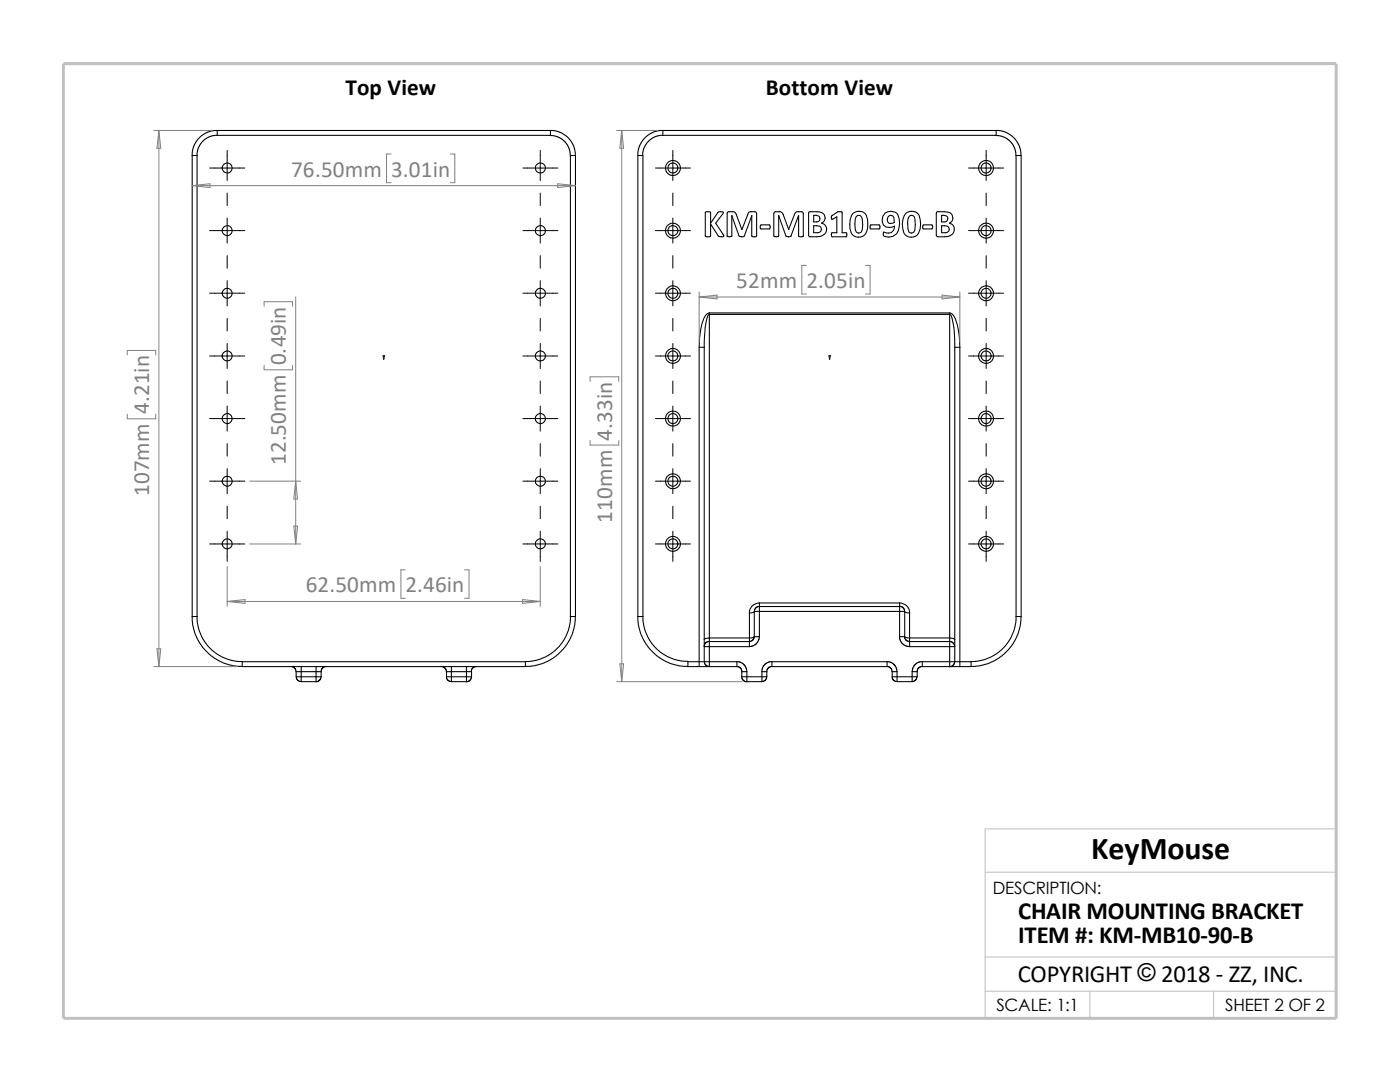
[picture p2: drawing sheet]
<svg xmlns="http://www.w3.org/2000/svg" width="279mm" height="216mm" viewBox="0 0 279 216" stroke-linecap="round" stroke-linejoin="round" font-family="sans-serif">
<path d="M196.6 174h70.1M196.6 191h70.1M196.6 197.8h70.1M217.5 197.8v5.4M242.2 197.8v5.4M26.8 203.2h239.9v-37.8h-70.1v37.8" fill="none" stroke="#c0c0c0" stroke-width=".2"/>
<path d="M12.7 12.7h254v190.5h-254z" fill="none" stroke="#c0c0c0" stroke-width=".59"/>
<g fill="none" stroke="#000" stroke-width=".21">
<path d="M38.4 31h.9M38.4 31v92M39.3 31v92M43.3 26l-.9 .1-1 .3-1.1 .7-.8 .6-.9 1.7-.2 1.6M43.3 27l-1.4 .2-1.4 1-1 1.4-.2 1.4M109.9 27.1h.7l.8 .2 1.2 .9 .9 1.2 .3 1.6M109.9 26h-66.6v1M109.9 26v1h-66.6M109.9 26l.8 .1 1.1 .3 1.1 .7 .7 .6 1 1.7 .2 1.6M113.8 31v92M113.8 31h1.1v92M127.3 31v92"/>
<path d="M127.3 31h1v92M132.3 26l-.9 .1-1.1 .3-1.5 1-1.2 1.7-.3 1v.9M132.3 26h66.5M132.3 27l-1.4 .2-1.5 1-.9 1.4-.2 1.4M132.3 26v1M198.8 26v1h-66.5M198.8 26l.9 .1 1 .3 .8 .4 .9 .8 1 1.5 .3 1 .1 .9M198.8 27.1h.8l.8 .2 1.2 .9 .8 1.2 .4 1.6M202.8 31v92M202.8 31h1v92M140.8 42.3a.79 .79 0 0 1 1 .1v2.1l1.5-2.1a.72 .72 0 0 1 1.1 0l-1.6 2.1 1.6 2.7h-1l-1.6-2.5v2.4a.78 .78 0 0 1-1 0zM146 43.1v4.1h-.8l-.1-4.7 .4-.3a1.12 1.12 0 0 1 1.4 .4l1.1 3.2 1.2-3a.57 .57 0 0 1 .7-.6h.8l.3 .4v4.6a.66 .66 0 0 1-1-.1v-4"/>
<path d="M146 43.1l1.5 4a.91 .91 0 0 0 1 0l1.5-4M146 43.1h.1M150 43.1h.1M151.8 44.9h1.7a.56 .56 0 0 1 0 .8h-1.7l-.1-.1zM155.4 43.1l1.4 4a.85 .85 0 0 0 1.1 0l1.4-4 .1 4a.57 .57 0 0 0 .9 .1v-4.7l-.2-.3h-.8a.62 .62 0 0 0-.8 .6l-1.1 3M155.4 43.1v4a.78 .78 0 0 1-1 0v-4.5l.3-.4h.8a.77 .77 0 0 1 .8 .6l1.1 3M155.4 43.1h.1M157.4 45.8h.1M161.5 42.3l.2-.1a3.3 3.3 0 0 1 2.6 .5 1.13 1.13 0 0 1-.3 1.8 1.35 1.35 0 0 1 1 1.5 1.35 1.35 0 0 1-1.4 1.2h-1.9l-.3-.2zM162.4 45l1.2 .1a.71 .71 0 0 1 .3 .9 .71 .71 0 0 1-.8 .4h-.7zM162.4 43l1 .1a.65 .65 0 0 1 .2 .8 .65 .65 0 0 1-.7 .4h-.5zM166 43.1l1.1-.8h.9l.1 4.1h.8l.1 .2-.1 .6h-2.8a.56 .56 0 0 1 0-.8h.9v-3.1l-1 .5z"/>
<path d="M170.2 42.6a1.75 1.75 0 0 1 1.8-.3 1.75 1.75 0 0 1 1.1 1.5 3.2 3.2 0 0 1-.9 3.3 1.72 1.72 0 0 1-2.6-1.5 4.2 4.2 0 0 1 .6-3zM170.9 43.2a.68 .68 0 0 1 .8-.2 .68 .68 0 0 1 .4 .7v2.1l-.2 .5a.66 .66 0 0 1-1 0 4.3 4.3 0 0 1 0-3.1zM173.7 44.9h1.7a.56 .56 0 0 1 0 .8h-1.7zM176.7 42.5a1.69 1.69 0 0 1 1.7-.3 1.69 1.69 0 0 1 1.1 1.5 4.4 4.4 0 0 1-.6 3 2.15 2.15 0 0 1-2.5 .4v-.7a1.44 1.44 0 0 0 2.1-1.3 1.9 1.9 0 0 1-2.2-.2 2.02 2.02 0 0 1 .4-2.4zM177.5 43.1a.64 .64 0 0 1 .9 .4l.1 .9a.86 .86 0 0 1-1.4-.3l.1-.8zM180.7 42.6a1.72 1.72 0 0 1 1.9-.3 1.72 1.72 0 0 1 1 1.5 3.3 3.3 0 0 1-.8 3.3 1.71 1.71 0 0 1-2.6-1.5 3.7 3.7 0 0 1 .5-3zM181.4 43.2a.66 .66 0 0 1 .8-.2 .66 .66 0 0 1 .4 .7v2.1l-.2 .5a.66 .66 0 0 1-1 0 4.6 4.6 0 0 1 0-3.1zM184.2 44.9h1.8a.56 .56 0 0 1 0 .8h-1.7l-.2-.1zM186.9 42.3l.3-.1a3.5 3.5 0 0 1 2.7 .5 1.19 1.19 0 0 1-.4 1.8 1.36 1.36 0 0 1 .9 1.5 1.36 1.36 0 0 1-1.3 1.2h-1.9l-.3-.2zM187.9 45l1.2 .1a.7 .7 0 0 1 .3 .9 .7 .7 0 0 1-.8 .4h-.7zM187.9 43l1 .1a.66 .66 0 0 1 .2 .8 .66 .66 0 0 1-.7 .4h-.5zM139.5 69.3v62.7"/>
<path d="M139.5 69.3h1M140.5 69.3v58.3M141.6 62.4v.3M141.6 62.7v64.6M141.6 62.7h47.9M141.6 62.4h47.9M141.6 62.4a1.81 1.81 0 0 0-1.3 1.7l-.7 3.3-.1 1.9M141.6 62.7a1.41 1.41 0 0 0-.6 1.3l-.3 1.4-.2 3.9M189.5 62.7a1.41 1.41 0 0 1 .6 1.3l.4 2.3v3M189.5 62.4v.3M189.5 62.4a1.81 1.81 0 0 1 1.3 1.7l.7 3.3 .1 1.9M189.5 62.7v64.6"/>
<path d="M190.5 69.3v58.3M190.5 69.3h1.1M191.6 69.3v62.7M38.4 123h.9M38.4 123l.1 1.8 .6 2 .9 1.8 .9 1.1 1.9 1.6 1.7 .9 2 .6 1.8 .2M39.3 123l.2 2.1 .8 2.1 1 1.5 1.1 1.1 1.4 1 1.8 .8 1.5 .4h1.2M48.3 132h56.6M48.3 132v1M58.1 133l.7 .3 .3 .7M59.1 134v1h1M59.1 134h1M59.1 135l.3 .7 .7 .3"/>
<path d="M60.1 133v1M60.1 135v1M60.1 134h3M60.1 135h3M60.1 134v1M63.1 134h1M63.1 133v1M63.1 135h1M63.1 135v1h-3M63.1 134v1M64.1 134v1M64.1 135l-.3 .7-.7 .4"/>
<path d="M65.1 133l-.6 .2-.4 .4v.4M88.1 133l.4 .1 .4 .3 .2 .6M89.1 134v1M89.1 134h1M89.1 135h1M89.1 135l.2 .7 .8 .3M90.1 134h3M90.1 135h3M90.1 134v1M90.1 133v1M90.1 135v1M93.1 134v1"/>
<path d="M93.1 133v1M93.1 134h1v1M93.1 135h1M93.1 135v1h-3M94.1 135l-.2 .7-.8 .4M95.1 133l-.7 .2-.3 .4v.4M104.9 132v1h-56.6M113.8 123v1.2l-.3 1.5-.9 1.9-.9 1.3-1.2 1.1-1.5 1-2.1 .8-2 .2M113.8 123h1.1M114.9 123l-.2 1.8-.6 2-1.4 2.4-1.3 1.4-1.8 1.2-1.6 .7-1.6 .4-1.5 .1M127.3 123h1M127.3 123l.1 1.8 .6 2 .9 1.8 1.1 1.2 1.7 1.5 1.7 .9 2 .6 1.9 .2"/>
<path d="M128.3 123l.2 2.1 .7 1.9 1 1.5 1 1.2 1.3 .9 2 1 1.6 .3 1.2 .1M137.3 133h2.2M139.5 132v1M139.5 133h2.1M139.5 132h-2.2v1M139.5 132h1M140.5 132h1.1M140.5 129h1.1M140.5 129v3M140.5 127.6v1.4M140.6 132l.2 .7 .8 .3M141.6 132v1"/>
<path d="M141.6 128l-.7 .2-.3 .4-.1 .4M141.6 128v1M141.6 127.3v.7M141.6 132h5.5M141.6 133h5.5M141.6 129v3M141.6 129h8M141.6 128h8M141.6 127.3h8M141.6 127.3l-.8 .1-.3 .2M147.1 132l.6 .1 .7 .4 .5 .8 .2 .7M147.1 133l.3 .1 .4 .3 .3 .6"/>
<path d="M147.1 132v1M148 135h1.1M148 135l.1 .4 .3 .4 .7 .3M149.1 135h3M149.1 134v1M149.1 135v1h3M149.1 134h-1.1v1M149.6 128v1M149.6 127.3v.7M149.6 122.3v5M150.5 127h1.1M150.5 122h1.1"/>
<path d="M150.5 122v5M150.5 127l-.2 .7-.7 .3M150.5 127l-.9 .3M150.5 122l-.4 .3h-.5M151.6 121v1M151.6 121l-.7 .2-.3 .4v.4M151.6 120.3a1.95 1.95 0 0 0-2 2M151.6 120.3v.7M151.6 122v5M151.6 122h27.9M151.6 121h27.9M151.6 120.3h27.9"/>
<path d="M151.6 127l-.2 .7-.4 .7-.8 .5-.6 .1M152.1 134v1M152.1 135v1M152.1 135h.9M152.1 134h.9M153 135l-.3 .8-.6 .2M153 134v1M154.1 132h22.9M154.1 133h22.9M154.1 132v1M154.1 132l-.8 .1-.6 .4-.6 .8v.7M154.1 133l-.7 .2-.3 .4-.1 .4"/>
<path d="M177 132v1M177 133l.4 .1 .4 .3 .3 .6M177 132l.7 .1 .7 .4 .5 .8 .1 .7M178.1 134v1M178.1 134h.9M178.1 135h.9M178.1 135v.4l.3 .4 .6 .2M179 135h3M179 136h3M179 134v1M179 135v1M179.5 127l.1 .7 .5 .7 .7 .5 .7 .1"/>
<path d="M179.5 122h1.1M179.5 121v1M179.5 120.3v.7M179.5 120.3a1.95 1.95 0 0 1 2 2M179.5 122v5M179.5 127h1.1M179.5 121l.7 .2 .4 .8M180.6 127l.9 .3M180.6 122l.4 .3h.5M180.6 122v5M180.6 127v.4l.3 .4 .6 .2M181.5 128v1"/>
<path d="M181.5 127.3v.7M181.5 129h8M181.5 128h8M181.5 127.3h8M181.5 122.3v5M182 135v1M183 135l-.3 .8-.7 .2M183 134h-1v1M183 134v1h-1M184.1 132h5.4M184.1 133h5.4M184.1 133l-.5 .1-.4 .3-.2 .6"/>
<path d="M184.1 132l-.8 .1-.6 .4-.5 .8-.1 .7M184.1 132v1M189.5 132v1M189.5 129h1M189.5 128l.4 .1 .4 .3 .2 .6M189.5 128v1M189.5 127.3v.7M189.5 127.3l.7 .1 .3 .2M189.5 133h2.1M189.5 132h1M189.5 129v3M190.5 129v3"/>
<path d="M190.5 132l-.2 .7-.8 .4M190.5 127.6v1.4M190.5 132h1.1M191.6 132v1M191.6 132h2.2M193.8 132v1h-2.2M202.8 123l-.1 1.2-.3 1.5-.8 1.9-1 1.3-1.2 1.1-1.4 1-2.1 .8-2.1 .2M202.8 123h1M203.8 123l-.2 1.8-.6 2-1.3 2.4-1.4 1.4-1.8 1.2-1.6 .7-1.5 .4-1.6 .1"/>
<circle cx="45.3" cy="33.5" r="1.01"/>
<circle cx="107.9" cy="33.5" r="1.01"/>
<circle cx="134.3" cy="33.5" r="1.01"/>
<circle cx="134.3" cy="33.5" r="1.51"/>
<circle cx="196.8" cy="33.5" r="1.01"/>
<circle cx="196.8" cy="33.5" r="1.5"/>
<circle cx="45.3" cy="58.5" r="1"/>
<circle cx="45.3" cy="46" r="1.01"/>
<circle cx="107.8" cy="58.5" r=".99"/>
<circle cx="107.9" cy="46" r="1.01"/>
<circle cx="134.3" cy="46" r="1.01"/>
<circle cx="134.3" cy="58.5" r=".99"/>
<circle cx="134.3" cy="46" r="1.5"/>
<circle cx="134.3" cy="58.5" r="1.5"/>
<circle cx="196.8" cy="46" r="1.01"/>
<circle cx="196.8" cy="58.5" r=".99"/>
<circle cx="196.8" cy="58.5" r="1.49"/>
<circle cx="196.8" cy="46" r="1.49"/>
<circle cx="45.3" cy="71" r="1"/>
<circle cx="107.8" cy="71" r=".99"/>
<circle cx="134.3" cy="71" r="1.01"/>
<circle cx="134.3" cy="71" r="1.5"/>
<circle cx="196.8" cy="71" r="1.01"/>
<circle cx="196.8" cy="71" r="1.49"/>
<circle cx="45.3" cy="96" r="1.01"/>
<circle cx="45.3" cy="83.5" r="1.01"/>
<circle cx="107.9" cy="96" r="1.01"/>
<circle cx="107.9" cy="83.5" r="1.01"/>
<circle cx="134.3" cy="83.5" r="1.01"/>
<circle cx="134.3" cy="83.5" r="1.51"/>
<circle cx="134.3" cy="96" r=".99"/>
<circle cx="134.3" cy="96" r="1.5"/>
<circle cx="196.8" cy="83.5" r="1.01"/>
<circle cx="196.8" cy="83.5" r="1.5"/>
<circle cx="196.8" cy="96" r=".99"/>
<circle cx="196.8" cy="96" r="1.49"/>
<circle cx="45.3" cy="108.5" r="1"/>
<circle cx="107.8" cy="108.5" r=".99"/>
<circle cx="134.3" cy="108.5" r=".99"/>
<circle cx="134.3" cy="108.5" r="1.5"/>
<circle cx="196.8" cy="108.5" r=".99"/>
<circle cx="196.8" cy="108.5" r="1.49"/>
</g>
<g fill="#00f" stroke="#00f" stroke-width=".2">
<path d="M76.5 71.4h.2l-.1 .3z"/>
<path d="M165.5 71.4h.2l-.1 .3z"/>
</g>
<path d="M76.5 71h.3M76.5 70.9l.3 .3M76.6 71h.1M76.6 70.9v.8M76.7 70.9l-.3 .3M165.4 71h.3M165.4 70.9l.3 .3M165.6 71h.1M165.6 70.9v.8M165.7 70.9l-.3 .3" fill="none" stroke="#00f" stroke-width=".2"/>
<g fill="none" stroke="#000" stroke-width=".2">
<path d="M41.8 33.5h7.1M45.3 30v6M45.3 38.5v2.5M104.4 33.5h6.9M107.8 30v6M107.8 38.5v2.5M130.8 33.5h7M134.3 30v6M134.3 38.5v2.5M193.3 33.5h7M196.8 30v6M196.8 38.5v2.5"/>
<path d="M41.8 46h7.1M41.8 58.5h7.1M45.3 43.5v5M45.3 51v2.5M45.3 56v5M104.4 46h6.9M104.4 58.5h6.9M107.8 43.5v5M107.8 51v2.5M107.8 56v5M130.8 46h7M130.8 58.5h7"/>
<path d="M134.3 43.5v5M134.3 51v2.5M134.3 56v5M193.3 46h7M193.3 58.5h7M196.8 43.5v5M196.8 51v2.5M196.8 56v5M41.8 71h7.1M45.3 63.5v2.5M45.3 68.5v5M45.3 76v2.5"/>
<path d="M104.4 71h6.9M107.8 63.5v2.5M107.8 68.5v5M107.8 76v2.5M130.8 71h7M134.3 63.5v2.5M134.3 68.5v5M134.3 76v2.5M193.3 71h7M196.8 63.5v2.5M196.8 68.5v5M196.8 76v2.5"/>
<path d="M41.8 83.5h7.1M41.8 96h7.1M45.3 81v5M45.3 88.5v2.5M45.3 93.5v5M104.4 83.5h6.9M104.4 96h6.9M107.8 81v5M107.8 88.5v2.5M107.8 93.5v5M130.8 83.5h7M130.8 96h7"/>
<path d="M134.3 81v5M134.3 88.5v2.5M134.3 93.5v5M193.3 83.5h7M193.3 96h7M196.8 81v5M196.8 88.5v2.5M196.8 93.5v5M41.8 108.5h7.1M45.3 101v2.5M45.3 106v6M104.4 108.5h6.9"/>
<path d="M107.8 101v2.5M107.8 106v6M130.8 108.5h7M134.3 101v2.5M134.3 106v6M193.3 108.5h7M196.8 101v2.5M196.8 106v6"/>
</g>
<g fill="none" stroke="#808080" stroke-width=".2">
<path d="M30.7 26h11.6M31.7 26l.4 3.6h-.8zM31.7 26v107M38.4 37l3.5-.3v.7zM38.4 37h76.5M78.1 30.7h-1v5.7h1M89.9 30.7h.9v5.7h-.9M111.3 36.7l3.6 .3-3.6 .4zM123.1 26h8.2M124.1 26l.4 3.6h-.8zM124.1 26v110M59 59.3v49.2"/>
<path d="M139.5 58.3v10M139.5 59.3h52.1M139.5 59.3l3.6-.4v.7zM161 53h-1v5.7h1M172.7 53h1v5.7h-1M188 58.9l3.6 .4-3.6 .3zM191.6 58.3v10M25.4 70.8v-.9h5.7v.9M52.7 61.1v-.9h5.7v.9M52.7 72.9v.9h5.7v-.9M117.8 76.1v-.9h5.7v.9M25.4 82.6v1h5.7v-1"/>
<path d="M49.8 96h10.2M59 96l.4 3.6h-.8zM117.8 87.9v.9h5.7v-.9M45.3 113v8M49.8 108.5h10.2M58.6 105h.8l-.4 3.5zM80.9 113.7h-.9v5.7h.9M92.7 113.7h.9v5.7h-.9M104.3 119.6l3.5 .4-3.5 .4zM107.8 113v8M30.7 133h16.6M31.3 129.5h.8l-.4 3.5z"/>
<path d="M45.3 120l3.6-.4v.8zM45.3 120h62.5M123.1 136h24.9M123.7 132.5h.8l-.4 3.5z"/>
</g>
<text font-size="6.4" x="217.8" y="171.4">KeyMouse</text>
<g font-size="4.9">
<text x="203.2" y="183.3">CHAIR MOUNTING BRACKET</text>
<text x="203.2" y="188.3">ITEM #: KM-MB10-90-B</text>
<text x="203.1" y="195.9">COPYRIGHT © 2018 - ZZ, INC.</text>
</g>
<g font-size="4.6">
<text x="69" y="18.9">Top View</text>
<text x="152.8" y="19">Bottom View</text>
</g>
<g font-size="4.6" fill="#808080">
<text x="58.1" y="35.2">76.50mm</text>
<text x="78.1" y="35.2">3.01in</text>
<text x="146.9" y="57.4">52mm</text>
<text x="161" y="57.4">2.05in</text>
<text x="57.1" y="72.9" transform="rotate(-90 57.1 72.9)">0.49in</text>
<text x="29.8" y="82.6" transform="rotate(-90 29.8 82.6)">4.21in</text>
<text x="122.2" y="87.9" transform="rotate(-90 122.2 87.9)">4.33in</text>
<text x="57.1" y="92.8" transform="rotate(-90 57.1 92.8)">12.50mm</text>
<text x="29.8" y="99" transform="rotate(-90 29.8 99)">107mm</text>
<text x="122.2" y="104.3" transform="rotate(-90 122.2 104.3)">110mm</text>
<text x="61" y="118.2">62.50mm</text>
<text x="80.9" y="118.2">2.46in</text>
</g>
<g font-size="3.4">
<text x="198.2" y="178.5">DESCRIPTION:</text>
<text x="198.8" y="201.7">SCALE: 1:1</text>
<text x="244.5" y="201.7">SHEET 2 OF 2</text>
</g>
</svg>
